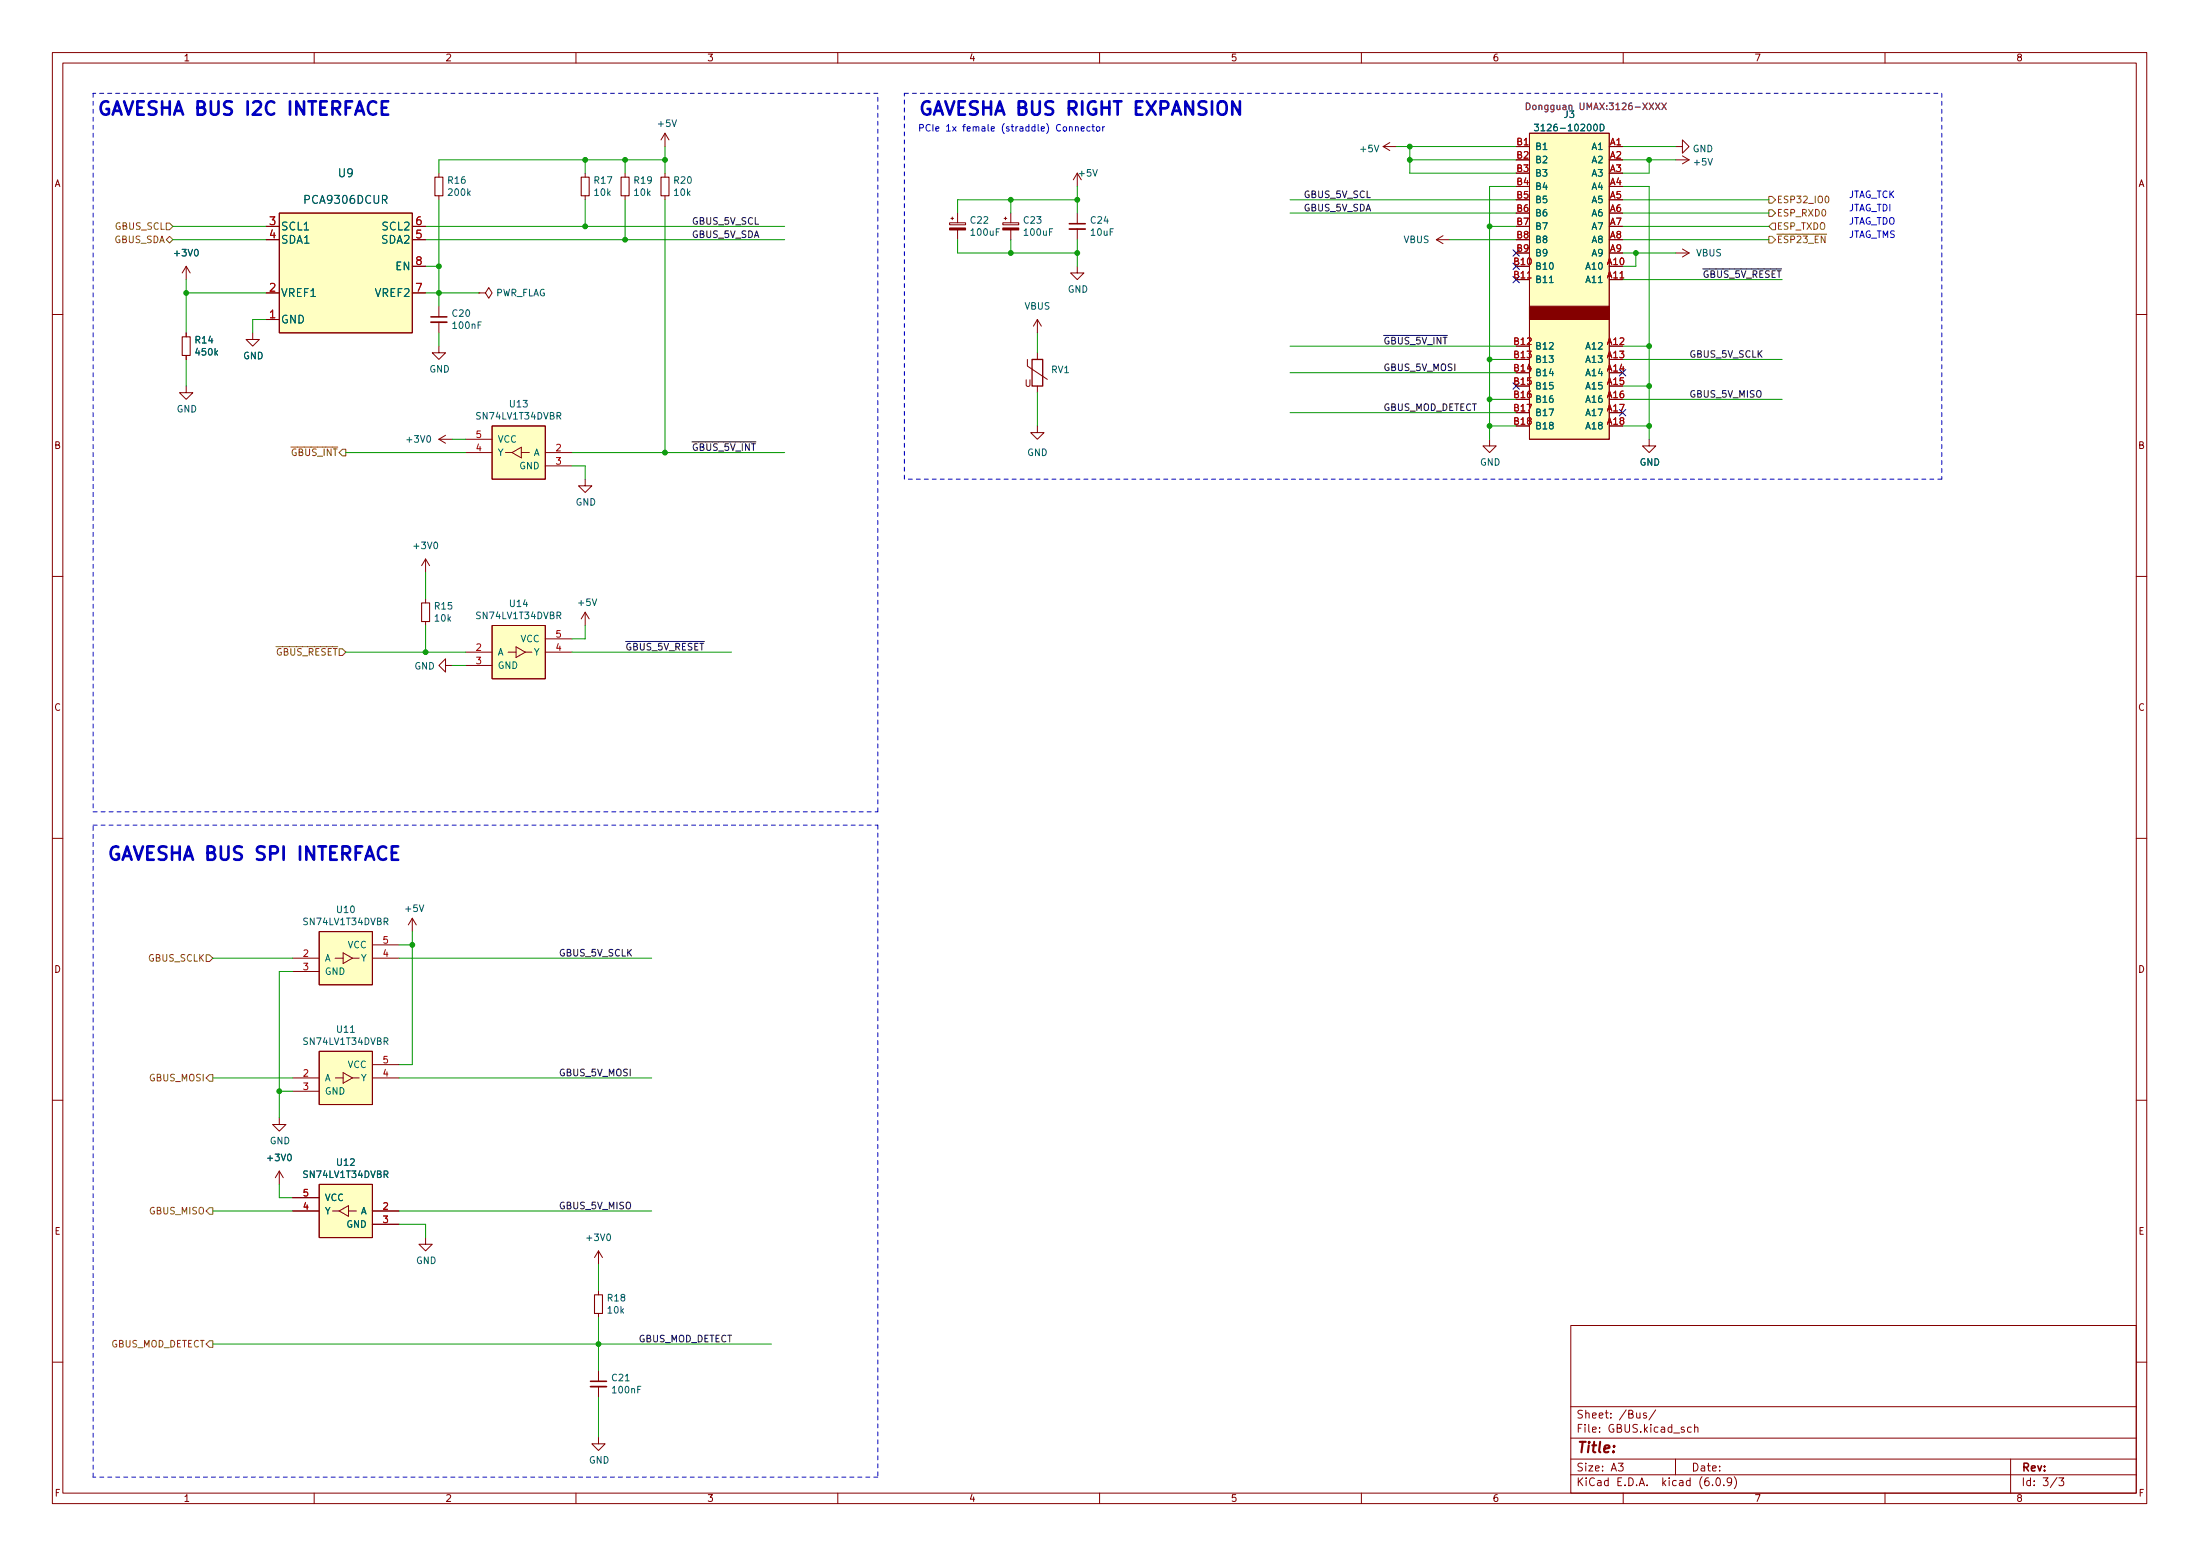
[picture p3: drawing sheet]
<svg xmlns="http://www.w3.org/2000/svg" width="420mm" height="297mm" viewBox="0 0 420 297" stroke-linecap="round" stroke-linejoin="round" font-family="sans-serif">
<g fill="none" stroke="#840000" stroke-width=".19">
<path d="M10 10h400v277h-400zM12 12h396v273h-396zM60 10v2M110 10v2M160 10v2M210 10v2M260 10v2M310 10v2M360 10v2M83.8 33.1v.7M83.8 37.4v.7M111.8 33.1v.7"/>
<path d="M111.8 37.4v.7M119.4 33.1v.7M119.4 37.4v.7M127 25.4v2.6M127 33.1v.7M127 37.4v.7M127 25.4l-.8 1.3M127 25.4l.8 1.3M205 34.3l.7-1.2v2.5M264.2 28l1.2 .7M264.2 28h2.5M265.4 27.2l-1.2 .8"/>
<path d="M292.1 25.4h15.2v58.5h-15.2zM320 28h1.3v-1.3l1.3 1.3-1.3 1.2v-1.2M320 30.5h2.6M321.3 29.8l1.3 .7M322.6 30.5l-1.3 .8M35.6 50.8l-.8 1.3M35.6 50.8v2.6M35.6 50.8l.7 1.3M50.8 55.9h2.5M50.8 43.2h2.5M50.8 45.8h2.5M53.3 40.7h25.4v22.8h-25.4z"/>
<path d="M78.7 55.9h2.6M78.7 43.2h2.6M78.7 45.8h2.6M78.7 50.8h2.6M83.8 58.5v2M91.4 55.9h1.3l.6-1 .7 1-.7 1-.6-1M91.4 55.9h.1M181.4 42.5h3v.4h-3zM181.6 41.7h.5M181.9 41.4v.5M182.9 40.7v1.8M182.9 43.9v1.9"/>
<path d="M191.5 42.5h3.1v.4h-3.1zM191.8 41.7h.5M192 41.4v.5M193 40.7v1.8M193 43.9v1.9M205.7 50.8v1.3h1.3l-1.3 1.3-1.2-1.3h1.2M205.7 40.7v2M205.7 43.7v2.1M274.3 45.8h2.6M274.3 45.8l1.3 .7M275.6 45l-1.3 .8M320 48.3h2.6"/>
<path d="M321.3 47.5l1.3 .8M322.6 48.3l-1.3 .8M10 60h2M35.6 73.7v1.3h1.2l-1.2 1.2-1.3-1.2h1.3M35.6 63.5v.8M35.6 67.9v.7M48.3 63.5v1.3h1.2l-1.2 1.3-1.3-1.3h1.3M50.8 61h2.5M83.8 66.1v1.2h1.3l-1.3 1.3-1.3-1.3h1.3M83.8 61.5v2M196.2 68.6v1.3l3.8 2.5M198.1 61v2.5"/>
<path d="M198.1 67.3v1.3M198.1 73.7v1.3M198.1 61l-.7 1.3M198.1 61l.8 1.3M408 60h2M83.8 83.9h2.6M83.8 83.9l1.3 .7M85.1 83.1l-1.3 .8M88.9 86.4h5.1M88.9 83.9h5.1M94 81.3h10.1v10.2h-10.1zM96.5 86.4h1.3"/>
<path d="M97.8 86.4l1.8-1v2zM99.6 86.4h1.5M104.1 86.4h5.1M104.1 88.9h5.1M111.8 91.5v1.2h1.2l-1.2 1.3-1.3-1.3h1.3M198.1 81.3v1.3h1.3l-1.3 1.3-1.3-1.3h1.3M284.5 83.9v1.2h1.2l-1.2 1.3-1.3-1.3h1.3M315 83.9v1.2h1.2l-1.2 1.3-1.3-1.3h1.3M10 110h2M81.3 106.7v2.6M81.3 114.3v.8M81.3 118.7v.7"/>
<path d="M81.3 106.7l-.8 1.3M81.3 106.7l.7 1.3M94 119.4h10.1v10.2h-10.1zM111.8 116.9v2.5M111.8 116.9l-.8 1.2M111.8 116.9l.7 1.2M408 110h2M85.1 127v-1.2l-1.3 1.2 1.3 1.3v-1.3h1.3M88.9 124.5h5.1M88.9 127h5.1M97 124.5h1.6M98.6 123.5l1.7 1-1.7 1z"/>
<path d="M100.3 124.5h1.3M104.1 124.5h5.1M104.1 122h5.1M10 160h2M61 177.8h10.1v10.2h-10.1zM78.7 175.3l-.7 1.3M78.7 175.3v2.5M78.7 175.3l.8 1.3M408 160h2M55.9 182.9h5.1M55.9 185.5h5.1M64 182.9h1.5"/>
<path d="M65.5 181.9l1.8 1-1.8 1zM67.3 182.9h1.3M71.1 182.9h5.1M71.1 180.4h5.1M10 210h2M53.3 213.4v1.3h1.3l-1.3 1.2-1.2-1.2h1.2M55.9 205.8h5.1M55.9 208.3h5.1M61 200.7h10.1v10.2h-10.1zM64 205.8h1.5M65.5 204.8l1.8 1-1.8 1zM67.3 205.8h1.3"/>
<path d="M71.1 205.8h5.1M71.1 203.2h5.1M408 210h2M53.3 223.6l-.7 1.2M53.3 223.6v2.5M53.3 223.6l.8 1.2M55.9 231.2h5.1M55.9 228.6h5.1M61 226.1h10.1v10.2h-10.1zM63.5 231.2h1.3M64.8 231.2l1.7-1v2zM66.5 231.2h1.6"/>
<path d="M71.1 231.2h5.1M71.1 233.7h5.1M81.3 236.3v1.2h1.2l-1.2 1.3-1.3-1.3h1.3M114.3 238.8l-.8 1.3M114.3 238.8v2.5M114.3 238.8l.8 1.3M114.3 246.4v.8M114.3 250.7v.8M300 253h108v32h-108zM10 260h2M114.3 274.4v1.2h1.3l-1.3 1.3-1.3-1.3h1.3M114.3 261.7v2"/>
<path d="M114.3 264.7v2M300 278.5h108M300 274.5h108M300 268.5h108M309.1 279.3h.9l-.5 .6 .4 .1v.7l-.2 .1-.6-.1M312.6 269.7v.9l.4 .1 .2-.1M313.2 269.7v1M314.4 269.8l-.3-.1-.2 .2v.2l.5 .2v.3h-.5M316.2 269.1l-1.3 2M320 278.5v3M323 272.5l-.4-.1-.3 .3 .1 .6h.6M323.6 272.6l.2-.2 .4 .1 .1 .9"/>
<path d="M323.6 271.9v1.5M384 278.5v6.5M408 260h2M60 285v2M110 285v2M160 285v2M210 285v2M260 285v2M300 281.5h108M310 285v2M327.1 283.5v.1M327.9 282.2l.2-.1a.8 .8 0 0 1 .5 .8 .8 .8 0 0 1-.5 .7 1 1 0 0 1-.2-1.4z"/>
<path d="M329.2 283.5v.1M330.7 282.8l-.3 .2h-.3l-.2-.2 .1-.6 .4-.1 .2 .2a.99 .99 0 0 1-.3 1.3h-.3M331.2 281.9a1.72 1.72 0 0 1 0 2.3M360 285v2M392.9 282l-1.3 2M393.2 282.1h.9l-.5 .6 .5 .1v.7l-.3 .1-.6-.1"/>
</g>
<g fill="#840000" stroke="#840000" stroke-width=".19">
<path d="M191.5 43.5h3.1v.4h-3.1z"/>
<path d="M181.4 43.5h3v.4h-3z"/>
<path d="M292.1 58.5h15.2v2.5h-15.2z"/>
</g>
<path d="M83.1 33.8h1.5v3.6h-1.5zM111 33.8h1.5v3.6h-1.5zM118.6 33.8h1.5v3.6h-1.5zM126.2 33.8h1.6v3.6h-1.6zM34.8 64.3h1.5v3.6h-1.5zM80.5 115.1h1.5v3.6h-1.5zM113.5 247.2h1.6v3.5h-1.6z" fill="none" stroke="#840000" stroke-width=".2"/>
<g fill="#ffffc2" stroke="#ffffc2" stroke-width=".19">
<path d="M94 81.3h10.1v10.2h-10.1z"/>
<path d="M94 119.4h10.1v10.2h-10.1z"/>
<path d="M53.3 40.7h25.4v22.8h-25.4z"/>
<path d="M61 177.8h10.1v10.2h-10.1z"/>
<path d="M292.1 25.4h15.2v58.5h-15.2z"/>
<path d="M61 200.7h10.1v10.2h-10.1z"/>
<path d="M61 226.1h10.1v10.2h-10.1z"/>
</g>
<path d="M204.2 43.7h3.1M82.3 61.5h3M112.8 264.7h3" fill="none" stroke="#840000" stroke-width=".33"/>
<path d="M204.2 42.7h3.1M82.3 60.5h3M112.8 263.7h3" fill="none" stroke="#840000" stroke-width=".3"/>
<path d="M197.1 68.6h2v5.1h-2z" fill="none" stroke="#840000" stroke-width=".25"/>
<path d="M293 23.7h.8l-.4 .5 .4 .1v.6l-.2 .1-.6-.1M305.6 23.7a.64 .64 0 0 1 .7 .6 .64 .64 0 0 1-.7 .7zM295.9 54h.7" fill="none" stroke="#006464" stroke-width=".19"/>
<path d="M291.5 19.7a.64 .64 0 0 1 .7 .6 .64 .64 0 0 1-.7 .6zM316.2 19.7l.8 1.2M317 19.7l-.8 1.2M317.4 19.7l.8 1.2M318.2 19.7l-.8 1.2" fill="none" stroke="#840084" stroke-width=".19"/>
<g fill="none" stroke="#725600" stroke-width=".19">
<path d="M337.8 37.5h.7l.6 .6-.6 .7h-.7zM348.7 37.5l.2-.1a.68 .68 0 0 1 .4 .7 .68 .68 0 0 1-.4 .6 .84 .84 0 0 1-.2-1.2zM31.7 45.8l.7-.7 .6 .7-.6 .6zM31.7 42.6h.7l.6 .6-.6 .7h-.7zM337.8 40h.7l.6 .7-.6 .6h-.7zM337.8 45.1h.7l.6 .7-.6 .6h-.7zM338.5 42.6h.6v1.3h-.6l-.7-.7zM65.4 85.8h.6v1.2h-.6l-.6-.6zM64.8 123.9h.6l.6 .6-.6 .6h-.6zM39.4 182.3h.6l.6 .6-.6 .7h-.6zM40 205.1h.6v1.3h-.6l-.6-.6zM40 230.5h.6v1.3h-.6l-.6-.6z"/>
<path d="M40 255.9h.6v1.3h-.6l-.6-.6z"/>
</g>
<path d="M204.2 24.3l.2-.1h.3l.1 .8M205.4 24.3l.2-.1h.3v.8M205.4 24.2v.8M206.5 24.6l.6-.1-.1-.3h-.3l-.2 .2v.6h.5M208.2 24.2h-.4l-.2 .2 .1 .6h.5M208.5 24.2h.5M208.7 23.8v1l.3 .2M209.5 24.2h.3l.2 .2v.4l-.2 .2h-.3l-.1-.2zM210.6 24.2v.8M211 24.2l-.4 .2" fill="none" stroke="#0000c2" stroke-width=".19"/>
<path d="M74.1 19.3h-1.2v2.6h1.2M236.8 19.3v2.6l-1.5-2.6v2.6M72.9 20.6h.9M74.8 162.8h.9M76 161.6h-1.2v2.5h1.2" fill="none" stroke="#0000c2" stroke-width=".51"/>
<path d="M17.8 17.8v137.2M167.6 17.8h-149.8M172.7 17.8h198.1M370.8 17.8v73.7M172.7 91.5v-73.7M370.8 91.5h-198.1M17.8 155h149.8M17.8 157.5h149.8M167.6 157.5v124.5M167.6 155v-137.2M17.8 282v-124.5M167.6 282h-149.8" fill="none" stroke="#0000c2" stroke-width=".19" stroke-dasharray=".8 .8"/>
<g fill="none" stroke="#009600" stroke-width=".19">
<path d="M83.8 38.1v20.4M111.8 30.5v2.6M111.8 38.1v5.1M119.4 30.5v2.6M119.4 38.1v7.7M127 30.5h-43.2v2.6M127 28v5.1M127 38.1v48.3M193 38.1v2.6M205.7 38.1h-22.8v2.6M205.7 35.6v5.1M246.4 38.1h43.2"/>
<path d="M266.7 28h22.9M269.2 30.5h20.4M269.2 28v5.1h20.4M289.6 35.6h-5.1v48.3M309.9 38.1h27.9M309.9 35.6h5.1v48.3M309.9 30.5h10.1M309.9 28h10.1M315 30.5v2.6h-5.1M33 43.2h17.8M33 45.8h17.8M35.6 55.9h15.2"/>
<path d="M35.6 53.4v10.1M81.3 55.9h10.1M81.3 50.8h2.5M81.3 43.2h68.6M81.3 45.8h68.6M182.9 45.8v2.5h22.8M193 45.8v2.5M205.7 45.8v5M246.4 40.7h43.2M276.9 45.8h12.7M284.5 43.2h5.1M309.9 48.3h10.1"/>
<path d="M309.9 40.7h27.9M309.9 43.2h27.9M309.9 45.8h27.9M309.9 53.4h30.5M312.4 48.3v2.5h-2.5M35.6 68.6v5.1M50.8 61h-2.5v2.5M83.8 63.5v2.6M198.1 63.5v3.8M198.1 75v6.3M246.4 78.8h43.2M246.4 66.1h43.2"/>
<path d="M246.4 71.2h43.2M284.5 68.6h5.1M284.5 76.2h5.1M309.9 68.6h30.5M309.9 66.1h5.1M309.9 73.7h5.1M309.9 76.2h30.5M66 86.4h22.9M86.4 83.9h2.5M109.2 86.4h40.7M109.2 88.9h2.6v2.6M284.5 81.3h5.1"/>
<path d="M309.9 81.3h5.1M81.3 109.3v5M81.3 119.4v5.1M111.8 119.4v2.6h-2.6M66 124.5h22.9M86.4 127h2.5M109.2 124.5h30.5M78.7 177.8v25.4h-2.5M40.6 182.9h15.3M55.9 185.5h-2.6v27.9M76.2 182.9h48.3M76.2 180.4h2.5"/>
<path d="M40.6 205.8h15.3M53.3 208.3h2.6M76.2 205.8h48.3M40.6 231.2h15.3M53.3 226.1v2.5h2.6M76.2 233.7h5.1v2.6M76.2 231.2h48.3M40.6 256.6h106.7M114.3 241.3v5.1M114.3 251.5v10.2M114.3 266.7v7.7"/>
</g>
<path d="M289 52.8l1.2 1.2M289 50.2l1.2 1.2M289 47.7l1.2 1.2M290.2 52.8l-1.2 1.2M290.2 50.2l-1.2 1.2M290.2 47.7l-1.2 1.2M289 73.1l1.2 1.2M290.2 73.1l-1.2 1.2M309.3 70.5l1.2 1.3M309.3 78.2l1.2 1.2M310.5 70.5l-1.2 1.3M310.5 78.2l-1.2 1.2" fill="none" stroke="#000084" stroke-width=".19"/>
<g fill="#009600" stroke="#009600" stroke-width=".19">
<circle cx="284.5" cy="43.2" r=".46"/>
<circle cx="284.5" cy="81.3" r=".46"/>
<circle cx="284.5" cy="76.2" r=".46"/>
<circle cx="284.5" cy="68.6" r=".46"/>
<circle cx="315" cy="73.7" r=".46"/>
<circle cx="315" cy="81.3" r=".46"/>
<circle cx="315" cy="30.5" r=".46"/>
<circle cx="269.2" cy="28" r=".46"/>
<circle cx="269.2" cy="30.5" r=".46"/>
<circle cx="312.4" cy="48.3" r=".46"/>
<circle cx="315" cy="66.1" r=".46"/>
<circle cx="193" cy="38.1" r=".46"/>
<circle cx="193" cy="48.3" r=".46"/>
<circle cx="205.7" cy="38.1" r=".46"/>
<circle cx="205.7" cy="48.3" r=".46"/>
<circle cx="81.3" cy="124.5" r=".46"/>
<circle cx="53.3" cy="208.3" r=".46"/>
<circle cx="83.8" cy="50.8" r=".46"/>
<circle cx="83.8" cy="55.9" r=".46"/>
<circle cx="35.6" cy="55.9" r=".46"/>
<circle cx="127" cy="86.4" r=".46"/>
<circle cx="119.4" cy="45.8" r=".46"/>
<circle cx="111.8" cy="43.2" r=".46"/>
<circle cx="127" cy="30.5" r=".46"/>
<circle cx="119.4" cy="30.5" r=".46"/>
<circle cx="111.8" cy="30.5" r=".46"/>
<circle cx="114.3" cy="256.6" r=".46"/>
<circle cx="78.7" cy="180.4" r=".46"/>
</g>
<g font-size="3.5" fill="#0000c2">
<text x="18.4" y="22">GAVESHA BUS I2C INTERFACE</text>
<text x="175.3" y="22">GAVESHA BUS RIGHT EXPANSION</text>
<text x="20.3" y="164.2">GAVESHA BUS SPI INTERFACE</text>
</g>
<text font-size="2.8" fill="#840000" x="301" y="277.3">Title:</text>
<g font-size="2.1" fill="#006464">
<text x="64.7" y="33.8">U9</text>
<text x="58.4" y="38.9">PCA9306DCUR</text>
<text x="53.6" y="44">SCL1</text>
<text x="53.6" y="46.5">SDA1</text>
<text x="72.9" y="46.5">SDA2</text>
<text x="73.2" y="44">SCL2</text>
<text x="75.6" y="51.6">EN</text>
<text x="53.6" y="56.7">VREF1</text>
<text x="71.8" y="56.7">VREF2</text>
<text x="53.6" y="61.7">GND</text>
</g>
<g font-size="2.1" fill="#a90000">
<text x="51.5" y="43">3</text>
<text x="51.5" y="45.5">4</text>
<text x="79.4" y="45.5">5</text>
<text x="79.4" y="43">6</text>
<text x="79.4" y="50.6">8</text>
<text x="51.5" y="55.7">2</text>
<text x="79.4" y="55.7">7</text>
<text x="51.5" y="60.7">1</text>
</g>
<g font-size="2.1" fill="#840000">
<text x="301" y="273.5">File: GBUS.kicad_sch</text>
<text x="301" y="270.8">Sheet: /Bus/</text>
<text x="301" y="280.9">Size: A3</text>
<text x="323" y="280.9">Date:</text>
<text x="386" y="280.9">Rev:</text>
<text x="301" y="283.7">KiCad E.D.A. kicad (6.0.9)</text>
<text x="386" y="283.7">Id: 3/3</text>
</g>
<g font-size="1.8" fill="#840000">
<text x="35" y="11.7">1</text>
<text x="85" y="11.7">2</text>
<text x="135" y="11.7">3</text>
<text x="185" y="11.7">4</text>
<text x="235" y="11.7">5</text>
<text x="285" y="11.7">6</text>
<text x="335" y="11.7">7</text>
<text x="385" y="11.7">8</text>
<text x="10.3" y="35.7">A</text>
<text x="408.3" y="35.7">A</text>
<text x="195.7" y="73.8">U</text>
<text x="10.3" y="85.7">B</text>
<text x="408.3" y="85.7">B</text>
<text x="10.3" y="135.7">C</text>
<text x="408.3" y="135.7">C</text>
<text x="10.3" y="185.7">D</text>
<text x="408.3" y="185.7">D</text>
<text x="10.4" y="235.7">E</text>
<text x="408.4" y="235.7">E</text>
<text x="10.4" y="285.7">F</text>
<text x="35" y="286.7">1</text>
<text x="85" y="286.7">2</text>
<text x="135" y="286.7">3</text>
<text x="185" y="286.7">4</text>
<text x="235" y="286.7">5</text>
<text x="285" y="286.7">6</text>
<text x="335" y="286.7">7</text>
<text x="385" y="286.7">8</text>
<text x="408.4" y="285.7">F</text>
</g>
<text font-size="1.8" fill="#840084" x="292.7" y="21">Dongguan UMAX:3126-XXXX</text>
<g font-size="1.8" fill="#006464">
<text x="298.7" y="22.5">J3</text>
<text x="125.8" y="24.2">+5V</text>
<text x="259.9" y="29">+5V</text>
<text x="293.1" y="28.6">B1</text>
<text x="294.4" y="25">3126-10200D</text>
<text x="304.1" y="28.6">A1</text>
<text x="323.3" y="29">GND</text>
<text x="85.6" y="35.1">R16</text>
<text x="113.6" y="35.1">R17</text>
<text x="121.2" y="35.1">R19</text>
<text x="128.8" y="35.1">R20</text>
<text x="206.2" y="33.7">+5V</text>
<text x="293.1" y="31.2">B2</text>
<text x="293.1" y="33.7">B3</text>
<text x="304.1" y="31.2">A2</text>
<text x="304.1" y="33.7">A3</text>
<text x="323.6" y="31.6">+5V</text>
<text x="85.8" y="37.4">200k</text>
<text x="113.6" y="37.4">10k</text>
<text x="121.2" y="37.4">10k</text>
<text x="128.8" y="37.4">10k</text>
<text x="293.1" y="36.2">B4</text>
<text x="293.1" y="38.8">B5</text>
<text x="293.1" y="41.3">B6</text>
<text x="304.1" y="36.2">A4</text>
<text x="304.1" y="38.8">A5</text>
<text x="304.1" y="41.3">A6</text>
<text x="185.4" y="42.7">C22</text>
<text x="185.6" y="45">100uF</text>
<text x="195.6" y="42.7">C23</text>
<text x="195.7" y="45">100uF</text>
<text x="208.4" y="42.7">C24</text>
<text x="208.4" y="45">10uF</text>
<text x="268.1" y="46.4">VBUS</text>
<text x="293.1" y="43.9">B7</text>
<text x="293.1" y="46.4">B8</text>
<text x="304.1" y="43.9">A7</text>
<text x="304.1" y="46.4">A8</text>
<text x="33.5" y="48.9">+3V0</text>
<text x="293.1" y="51.5">B10</text>
<text x="293.1" y="48.9">B9</text>
<text x="303.1" y="51.5">A10</text>
<text x="304.1" y="48.9">A9</text>
<text x="323.9" y="48.9">VBUS</text>
<text x="94.5" y="56.6">PWR_FLAG</text>
<text x="195.7" y="59.1">VBUS</text>
<text x="203.9" y="55.9">GND</text>
<text x="293.1" y="54">B11</text>
<text x="303.1" y="54">A11</text>
<text x="37.4" y="65.5">R14</text>
<text x="86.5" y="60.5">C20</text>
<text x="86.6" y="62.8">100nF</text>
<text x="37.5" y="67.9">450k</text>
<text x="46.4" y="68.6">GND</text>
<text x="82" y="71.1">GND</text>
<text x="200.8" y="71.2">RV1</text>
<text x="293.1" y="66.7">B12</text>
<text x="293.1" y="69.3">B13</text>
<text x="293.1" y="71.8">B14</text>
<text x="303.1" y="66.7">A12</text>
<text x="303.1" y="69.3">A13</text>
<text x="303.1" y="71.8">A14</text>
<text x="97.4" y="77.8">U13</text>
<text x="293.1" y="74.3">B15</text>
<text x="293.1" y="76.9">B16</text>
<text x="303.1" y="74.3">A15</text>
<text x="303.1" y="76.9">A16</text>
<text x="33.7" y="78.7">GND</text>
<text x="91.2" y="80.1">SN74LV1T34DVBR</text>
<text x="293.1" y="79.4">B17</text>
<text x="293.1" y="82">B18</text>
<text x="303.1" y="79.4">A17</text>
<text x="303.1" y="82">A18</text>
<text x="77.8" y="84.5">+3V0</text>
<text x="95" y="87">Y</text>
<text x="95" y="84.5">VCC</text>
<text x="99.2" y="89.6">GND</text>
<text x="101.8" y="87">A</text>
<text x="196.2" y="87">GND</text>
<text x="282.6" y="88.9">GND</text>
<text x="313.1" y="88.9">GND</text>
<text x="109.9" y="96.5">GND</text>
<text x="79.2" y="104.8">+3V0</text>
<text x="83.1" y="116.3">R15</text>
<text x="83.1" y="118.7">10k</text>
<text x="91.2" y="118.2">SN74LV1T34DVBR</text>
<text x="97.4" y="115.9">U14</text>
<text x="110.5" y="115.7">+5V</text>
<text x="95" y="125.1">A</text>
<text x="99.4" y="122.6">VCC</text>
<text x="101.9" y="125.1">Y</text>
<text x="79.1" y="127.8">GND</text>
<text x="95" y="127.7">GND</text>
<text x="58.2" y="176.6">SN74LV1T34DVBR</text>
<text x="64.4" y="174.3">U10</text>
<text x="77.5" y="174.1">+5V</text>
<text x="62" y="183.6">A</text>
<text x="66.4" y="181">VCC</text>
<text x="68.9" y="183.6">Y</text>
<text x="62" y="186.1">GND</text>
<text x="64.4" y="197.1">U11</text>
<text x="58.2" y="199.5">SN74LV1T34DVBR</text>
<text x="66.4" y="203.9">VCC</text>
<text x="62" y="206.4">A</text>
<text x="62" y="209">GND</text>
<text x="68.9" y="206.4">Y</text>
<text x="51.3" y="221.7">+3V0</text>
<text x="51.5" y="218.4">GND</text>
<text x="58.2" y="224.9">SN74LV1T34DVBR</text>
<text x="64.4" y="222.5">U12</text>
<text x="62" y="231.8">Y</text>
<text x="62" y="229.3">VCC</text>
<text x="68.8" y="231.8">A</text>
<text x="66.2" y="234.4">GND</text>
<text x="112.2" y="236.9">+3V0</text>
<text x="79.4" y="241.3">GND</text>
<text x="116.1" y="248.4">R18</text>
<text x="116.1" y="250.7">10k</text>
<text x="116.9" y="263.7">C21</text>
<text x="117.1" y="266">100nF</text>
<text x="112.5" y="279.4">GND</text>
</g>
<g font-size="1.8" fill="#0000c2">
<text x="175.3" y="25.1">PCIe 1x female (straddle) Connector</text>
<text x="353.1" y="37.8">JTAG_TCK</text>
<text x="353.1" y="40.3">JTAG_TDI</text>
<text x="353.1" y="45.4">JTAG_TMS</text>
<text x="353.1" y="42.9">JTAG_TDO</text>
</g>
<g font-size="1.8" fill="#a90000">
<text x="289.7" y="27.7">B1</text>
<text x="307.5" y="27.7">A1</text>
<text x="289.7" y="30.3">B2</text>
<text x="289.7" y="32.8">B3</text>
<text x="289.7" y="35.3">B4</text>
<text x="307.5" y="30.3">A2</text>
<text x="307.5" y="32.8">A3</text>
<text x="307.5" y="35.3">A4</text>
<text x="289.7" y="37.9">B5</text>
<text x="289.7" y="40.4">B6</text>
<text x="307.5" y="37.9">A5</text>
<text x="307.5" y="40.4">A6</text>
<text x="289.7" y="43">B7</text>
<text x="289.7" y="45.5">B8</text>
<text x="307.5" y="43">A7</text>
<text x="307.5" y="45.5">A8</text>
<text x="289.2" y="50.6">B10</text>
<text x="289.2" y="53.1">B11</text>
<text x="289.7" y="48">B9</text>
<text x="307" y="50.6">A10</text>
<text x="307" y="53.1">A11</text>
<text x="307.5" y="48">A9</text>
<text x="289.2" y="65.8">B12</text>
<text x="307" y="65.8">A12</text>
<text x="289.2" y="68.4">B13</text>
<text x="289.2" y="70.9">B14</text>
<text x="307" y="68.4">A13</text>
<text x="307" y="70.9">A14</text>
<text x="289.2" y="73.4">B15</text>
<text x="289.2" y="76">B16</text>
<text x="307" y="73.4">A15</text>
<text x="307" y="76">A16</text>
<text x="90.9" y="83.6">5</text>
<text x="289.2" y="78.5">B17</text>
<text x="289.2" y="81.1">B18</text>
<text x="307" y="78.5">A17</text>
<text x="307" y="81.1">A18</text>
<text x="90.9" y="86.1">4</text>
<text x="106.2" y="86.1">2</text>
<text x="106.2" y="88.7">3</text>
<text x="90.9" y="124.2">2</text>
<text x="106.2" y="124.2">4</text>
<text x="106.2" y="121.7">5</text>
<text x="90.9" y="126.8">3</text>
<text x="57.9" y="182.7">2</text>
<text x="57.9" y="185.2">3</text>
<text x="73.2" y="182.7">4</text>
<text x="73.2" y="180.1">5</text>
<text x="73.2" y="203">5</text>
<text x="57.9" y="205.5">2</text>
<text x="57.9" y="208.1">3</text>
<text x="73.2" y="205.5">4</text>
<text x="57.9" y="230.9">4</text>
<text x="57.9" y="228.4">5</text>
<text x="73.2" y="230.9">2</text>
<text x="73.2" y="233.5">3</text>
</g>
<g font-size="1.8" fill="#0f0f0f">
<text x="248.9" y="40.3">GBUS_5V_SDA</text>
<text x="248.9" y="37.8">GBUS_5V_SCL</text>
<text x="132.1" y="42.9">GBUS_5V_SCL</text>
<text x="132.1" y="45.4">GBUS_5V_SDA</text>
<text x="325.1" y="53">~{GBUS_5V_RESET}</text>
<text x="264.2" y="65.7">~{GBUS_5V_INT}</text>
<text x="264.2" y="70.8">GBUS_5V_MOSI</text>
<text x="322.6" y="68.3">GBUS_5V_SCLK</text>
<text x="322.6" y="75.9">GBUS_5V_MISO</text>
<text x="264.2" y="78.4">GBUS_MOD_DETECT</text>
<text x="132.1" y="86">~{GBUS_5V_INT}</text>
<text x="119.4" y="124.1">~{GBUS_5V_RESET}</text>
<text x="106.7" y="182.6">GBUS_5V_SCLK</text>
<text x="106.7" y="205.4">GBUS_5V_MOSI</text>
<text x="106.7" y="230.8">GBUS_5V_MISO</text>
<text x="121.9" y="256.2">GBUS_MOD_DETECT</text>
</g>
<g font-size="1.8" fill="#725600">
<text x="339.3" y="41.3">ESP_RXD0</text>
<text x="339.3" y="38.8">ESP32_IO0</text>
<text x="21.7" y="46.4">GBUS_SDA</text>
<text x="21.9" y="43.9">GBUS_SCL</text>
<text x="339.3" y="43.9">ESP_TXDO</text>
<text x="339.3" y="46.4">~{ESP23_EN}</text>
<text x="54.3" y="87">~{GBUS_INT}</text>
<text x="51.2" y="125.1">~{GBUS_RESET}</text>
<text x="28.3" y="183.6">GBUS_SCLK</text>
<text x="28.6" y="206.4">GBUS_MOSI</text>
<text x="28.6" y="231.8">GBUS_MISO</text>
<text x="20.9" y="257.2">GBUS_MOD_DETECT</text>
</g>
</svg>
